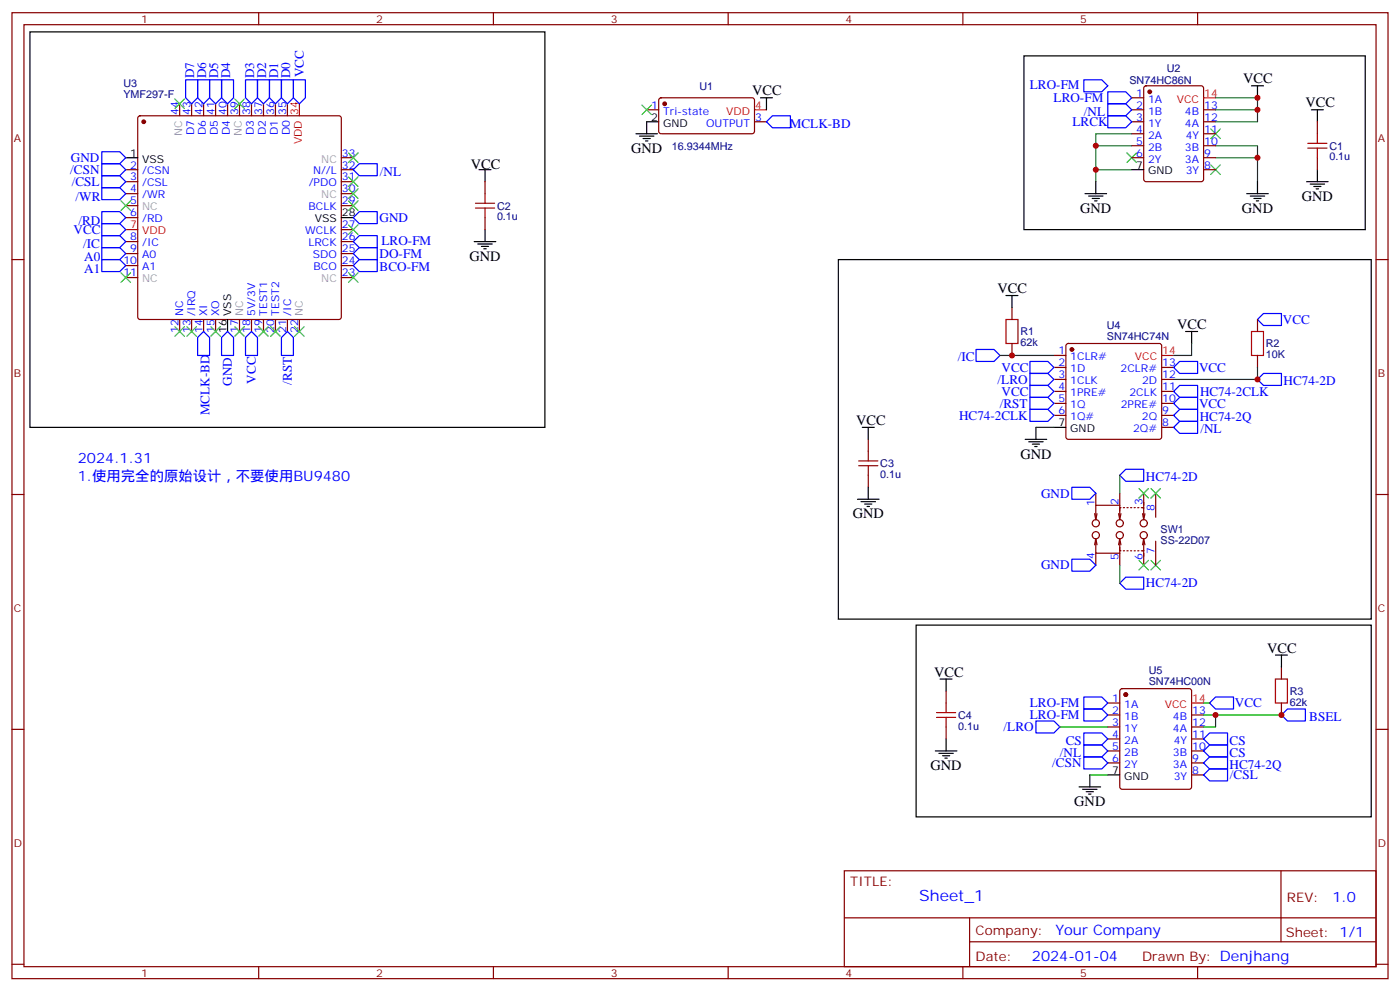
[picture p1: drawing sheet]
<svg xmlns="http://www.w3.org/2000/svg" width="412mm" height="292mm" viewBox="0 0 412 292" stroke-linecap="round" stroke-linejoin="round" font-family="sans-serif">
<g fill="none" stroke="#870000" stroke-width=".35">
<path d="M3.5 3.7h405.4v284.4h-405.4zM7.1 7.3h398.2v277.3h-398.2zM76.2 3.7v3.6M145.3 3.7v3.6M214.5 3.7v3.6M283.6 3.7v3.6M352.8 3.7v3.6M40.8 34.3l.5-.2h58.5l.5 .2 .2 .5v58.5l-.2 .5-.5 .3h-58.5l-.5-.3-.2-.5v-58.5zM52.9 30.6v3.5M56.4 30.6v3.5M60 30.6v3.5M63.5 30.6v3.5"/>
<path d="M67 30.6v3.5M70.6 30.6v3.5M74.1 30.6v3.5M77.6 30.6v3.5M81.1 30.6v3.5M84.7 30.6v3.5M190.5 32.3h3.5M194.3 29l.4-.2h27.1l.4 .7v9.4l-.7 .5-27-.1-.5-.6v-9.2zM222.2 35.8h3.6M333.4 35.8h3.5M333.4 32.3h3.5M333.4 28.8h3.5"/>
<path d="M333.4 39.4h3.5M337.1 25.5l.5-.2h16.2l.7 .4v27.1l-.4 .6-16.5 .1-.6-.5-.1-27zM354.5 35.8h3.6M354.5 32.3h3.6M354.5 39.4h3.6M388.1 35.8v3.6M37 50h3.6M37 53.5h3.6M37 57h3.6M100.5 50h3.6M100.5 53.5h3.6M100.5 57h3.6"/>
<path d="M100.5 46.4h3.6M142.9 53.5v3.5M333.4 46.4h3.5M333.4 42.9h3.5M354.5 50h3.6M354.5 46.4h3.6M354.5 42.9h3.6M388.1 46.4v3.6M3.5 76.4h3.6M37 60.5h3.6M37 64.1h3.6M37 71.1h3.6"/>
<path d="M37 74.6h3.6M37 78.2h3.6M100.5 60.5h3.6M100.5 71.1h3.6M100.5 74.6h3.6M100.5 78.2h3.6M100.5 67.6h3.6M142.9 64.1v3.5M405.3 76.4h3.6M37 81.7h3.6M52.9 94.1v3.5M56.4 94.1v3.5"/>
<path d="M60 94.1v3.5M63.5 94.1v3.5M70.6 94.1v3.5M74.1 94.1v3.5M77.6 94.1v3.5M81.1 94.1v3.5M84.7 94.1v3.5M88.2 94.1v3.5M100.5 81.7h3.6M298.1 90.5v3.6M370.4 94.1v3.5M298.1 101.1v3.5"/>
<path d="M310.4 104.6h3.6M310.4 108.2h3.6M310.4 111.7h3.6M310.4 115.2h3.6M310.4 118.7h3.6M314.2 101.3l.5-.2h26.8l.5 .2 .2 .5v26.8l-.2 .5-.5 .2h-26.8l-.5-.2-.2-.5v-26.8zM342.2 108.2h3.5M342.2 111.7h3.5M342.2 115.2h3.5M342.2 118.7h3.5M370.4 104.6v3.6M255.8 129.3v3.6"/>
<path d="M255.8 139.9v3.5M310.4 122.3h3.6M342.2 122.3h3.5M342.2 125.8h3.5M3.5 145.6h3.6M322.4 151.2l.4 1.8M322.8 158.6v4.2h7M322.8 145.2v3.5M322.8 158.6l.3 1.8M322.8 158.6l-.4 1.8M323.1 151.2l-.3 1.8M329.5 151.2l.3 1.8 .4-1.8"/>
<path d="M329.8 148.7h-7v4.3M329.8 159.3v2.8h.4M329.8 145.2v5.3M330.2 149.4h-.4v2.9M330.9 149.4h.4M332 149.4h.3M333 149.4h.4M334.1 149.4h.3M335.1 149.4h.4M336.2 149.4h.7v2.9M336.5 151.2l.4 1.8 .4-1.8M336.9 159.3v2.8h-.7"/>
<path d="M336.9 145.2v4.4M340.4 145.2v7.1M340.4 159.3v7.1M405.3 145.6h3.6M322.8 162.8v3.6M329.5 160.4l.3-1.8 .4 1.8M329.8 161.1v5.3M330.9 162.1h.4M332 162.1h.3M333 162.1h.4M334.1 162.1h.3M335.1 162.1h.4"/>
<path d="M336.5 160.4l.4-1.8 .4 1.8M336.9 162v4.4M377.5 196.4v3.5M3.5 214.7h3.6M278.7 203.4v3.5M278.7 214v3.5M326.3 206.9h3.5M326.3 210.5h3.5M326.3 214h3.5M326.3 217.5h3.5M330.1 202.9l.5-.2h19.7l.5 .2 .2 .5v28.2l-.2 .5-.5 .2h-19.7l-.5-.2-.3-.5v-28.2zM351 210.5h3.5"/>
<path d="M351 214h3.5M351 217.5h3.5M377.5 206.9v3.6M405.3 214.7h3.6M326.3 221.1h3.5M326.3 224.6h3.5M351 221.1h3.5M351 224.6h3.5M351 228.1h3.5M248.7 256.3h156.6v28.3h-156.6zM377.3 256.4v20.8M248.7 270.2h156.5"/>
<path d="M285.6 277.2h119.6M285.6 270.2v14.1M3.5 283.8h3.6M76.2 284.6v3.5M145.3 284.6v3.5M214.5 284.6v3.5M283.6 284.6v3.5M352.8 284.6v3.5M405.3 283.8h3.6"/>
<circle cx="322.8" cy="157.6" r="1.06"/>
<circle cx="322.8" cy="154" r="1.06"/>
<circle cx="329.8" cy="157.6" r="1.06"/>
<circle cx="329.8" cy="154" r="1.06"/>
<circle cx="336.9" cy="154" r="1.06"/>
<circle cx="336.9" cy="157.6" r="1.06"/>
</g>
<g fill="#870000" stroke="#870000" stroke-width=".35">
<circle cx="42.3" cy="35.8" r=".53"/>
<circle cx="315.7" cy="102.9" r=".53"/>
<circle cx="331.6" cy="204.5" r=".53"/>
<circle cx="195.8" cy="30.6" r=".53"/>
<circle cx="338.7" cy="27" r=".53"/>
</g>
<g fill="none" stroke="#000" stroke-width=".35">
<path d="M8.8 9.4h151.7v116.4h-151.7zM301.6 16.4h100.6v51.2h-100.6zM187.3 39.4h6.4M194 35.8h-3.5v3.6M224 28.8h3.5M225.8 28.8v3.5M368.7 25.3h3.5M370.4 25.3v3.5M386.3 32.3h3.5M388.1 32.3v3.5M37 46.4h3.6M141.1 50h3.5"/>
<path d="M142.9 50v3.5M188.4 40.1h4.2M189.4 40.8h2.2M190.1 41.5h.8M319.6 57h6.4M320.7 57.7h4.2M321.7 58.4h2.1M322.4 59.1h.7M322.8 53.5v3.5M333.4 50h3.5M367.2 57h6.4M368.3 57.7h4.2"/>
<path d="M369.4 58.4h2.1M370.1 59.1h.7M370.4 53.5v3.5M384.9 53.5h6.3M385.9 54.2h4.3M387 54.9h2.1M387.7 55.6h.7M388.1 50v3.5M100.5 64.1h3.6M139.7 71.1h6.3M140.8 71.8h4.2M141.8 72.5h2.1"/>
<path d="M142.5 73.2h.7M142.9 67.6v3.5M246.9 76.4h157v105.8h-157zM67 94.1v3.5M296.3 87h3.6M298.1 87v3.5M349.2 97.6h3.6M351 97.6v3.5M254 125.8h3.5M255.8 125.8v3.5M302 129.3h6.3M303 130h4.3"/>
<path d="M304.1 130.7h2.1M304.8 131.4h.7M305.2 125.8v3.5M310.4 125.8h3.6M252.6 147h6.3M253.6 147.7h4.3M254.7 148.4h2.1M255.4 149.1h.7M255.8 143.4v3.6M269.9 184h134v56.5h-134zM276.9 199.9h3.6M278.7 199.9v3.5"/>
<path d="M375.7 192.8h3.5M377.5 192.8v3.6M278.7 217.5v3.6M275.5 221.1h6.4M276.6 221.8h4.2M277.6 222.5h2.2M278.3 223.2h.7M317.9 231.6h6.3M318.9 232.3h4.2M320 233h2.1M320.7 233.8h.7M321 228.1v3.5"/>
<path d="M326.3 228.1h3.5"/>
</g>
<path d="M88.2 30.6v3.5M222.2 32.3h3.6M354.5 28.8h3.6M37 67.6h3.6M342.2 104.6h3.5M351 206.9h3.5" fill="none" stroke="#f00" stroke-width=".35"/>
<g fill="none" stroke="#00f" stroke-width=".35">
<path d="M54.7 23.5h3.5v5.3l-1.8 1.8-1.7-1.8zM58.2 23.5h3.5v5.3l-1.7 1.8-1.8-1.8zM61.7 23.5h3.6v5.3l-1.8 1.8-1.8-1.8zM65.3 23.5h3.5v5.3l-1.8 1.8-1.7-1.8zM72.3 23.5h3.5v5.3l-1.7 1.8-1.8-1.8zM75.8 23.5h3.6v5.3l-1.8 1.8-1.8-1.8zM79.4 23.5h3.5v5.3l-1.8 1.8-1.7-1.8zM82.9 23.5h3.5v5.3l-1.7 1.8-1.8-1.8zM86.4 23.5h3.6v5.3l-1.8 1.8-1.8-1.8zM227.5 34.1h5.3v3.5h-5.3l-1.7-1.8zM326.3 27h5.3l1.8 1.8-1.8 1.8h-5.3zM326.3 30.6h5.3l1.8 1.7-1.8 1.8h-5.3z"/>
<path d="M326.3 34.1h5.3l1.8 1.7-1.8 1.8h-5.3zM30 44.7h5.3l1.7 1.7-1.7 1.8h-5.3zM30 48.2h5.3l1.7 1.8-1.7 1.7h-5.3zM30 51.7h5.3l1.7 1.8-1.7 1.7h-5.3zM30 55.2h5.3l1.7 1.8-1.7 1.8h-5.3zM105.8 48.2h5.3v3.5h-5.3l-1.7-1.7zM30 62.3h5.3l1.7 1.8-1.7 1.7h-5.3zM30 65.8h5.3l1.7 1.8-1.7 1.8h-5.3zM30 69.4h5.3l1.7 1.7-1.7 1.8h-5.3zM30 72.9h5.3l1.7 1.7-1.7 1.8h-5.3zM30 76.4h5.3l1.7 1.8-1.7 1.7h-5.3zM104.1 74.6l1.7-1.7h5.3v3.5h-5.3z"/>
<path d="M104.1 71.1l1.7-1.7h5.3v3.5h-5.3zM104.1 64.1l1.7-1.8h5.3v3.5h-5.3zM105.8 76.4h5.3v3.5h-5.3l-1.7-1.7zM60 97.6l1.7 1.7v5.3h-3.5v-5.3zM67 97.6l1.8 1.7v5.3h-3.5v-5.3zM72.3 99.3l1.8-1.7 1.7 1.7v5.3h-3.5zM84.7 97.6l1.7 1.7v5.3h-3.5v-5.3zM370.4 94.1l1.8-1.8h5.3v3.5h-5.3zM287.5 102.9h5.3l1.8 1.7-1.8 1.8h-5.3zM303.4 106.4h5.3l1.7 1.8-1.7 1.7h-5.3zM303.4 113.5h5.3l1.7 1.7-1.7 1.8h-5.3zM303.4 109.9h5.3l1.7 1.8-1.7 1.8h-5.3z"/>
<path d="M303.4 117h5.3l1.7 1.7-1.7 1.8h-5.3zM345.7 115.2l1.8-1.7h5.3v3.5h-5.3zM345.7 118.7l1.8-1.7h5.3v3.5h-5.3zM345.7 108.2l1.8-1.8h5.3v3.5h-5.3zM372.2 109.9h5.3v3.6h-5.3l-1.8-1.8zM303.4 120.5h5.3l1.7 1.8-1.7 1.7h-5.3zM329.8 139.9l1.8-1.8h5.3v3.6h-5.3zM345.7 122.3l1.8-1.8h5.3v3.5h-5.3zM347.5 124h5.3v3.6h-5.3l-1.8-1.8zM315.7 143.4h5.3l1.8 1.8-1.8 1.8h-5.3zM315.7 164.6h5.3l1.8 1.8-1.8 1.7h-5.3zM329.8 171.7l1.8-1.8h5.3v3.5h-5.3z"/>
<path d="M305.2 212.2h5.2l1.8 1.8-1.8 1.8h-5.2zM319.3 205.2h5.3l1.7 1.7-1.7 1.8h-5.3zM319.3 208.7h5.3l1.7 1.8-1.7 1.7h-5.3zM319.3 215.8h5.3l1.7 1.7-1.7 1.8h-5.3zM319.3 219.3h5.3l1.7 1.8-1.7 1.7h-5.3zM356.3 206.9l1.8-1.7h5.3v3.5h-5.3zM356.3 215.8h5.3v3.5h-5.3l-1.8-1.8zM379.2 208.7h5.3v3.5h-5.3l-1.7-1.7zM319.3 222.8h5.3l1.7 1.8-1.7 1.7h-5.3zM354.5 221.1l1.8-1.8h5.3v3.5h-5.3zM356.3 226.3h5.3v3.6h-5.3l-1.8-1.8zM356.3 222.8h5.3v3.5h-5.3l-1.8-1.7z"/>
</g>
<g fill="none" stroke="#3c3" stroke-width=".35">
<path d="M51.5 29.1l2.8 2.9M54.3 29.1l-2.8 2.9M69.1 29.1l2.9 2.9M72 29.1l-2.9 2.9M189.1 30.9l2.8 2.8M191.9 30.9l-2.8 2.8M356.7 38l2.8 2.8M359.5 38l-2.8 2.8M35.6 59.1l2.9 2.8M38.5 59.1l-2.9 2.8M102.7 55.6l2.8 2.8M102.7 45l2.8 2.8"/>
<path d="M102.7 59.1l2.8 2.8M102.7 52.1l2.8 2.8M105.5 45l-2.8 2.8M105.5 55.6l-2.8 2.8M105.5 59.1l-2.8 2.8M105.5 52.1l-2.8 2.8M332 45l2.8 2.8M334.8 45l-2.8 2.8M356.7 48.5l2.8 2.9M359.5 48.5l-2.8 2.9M102.7 66.2l2.8 2.8M105.5 66.2l-2.8 2.8"/>
<path d="M35.6 80.3l2.9 2.8M38.5 80.3l-2.9 2.8M51.5 96.2l2.8 2.8M54.3 96.2l-2.8 2.8M55 96.2l2.9 2.8M57.9 96.2l-2.9 2.8M62.1 96.2l2.8 2.8M64.9 96.2l-2.8 2.8M69.1 96.2l2.9 2.8M72 96.2l-2.9 2.8M76.2 96.2l2.8 2.8M79 96.2l-2.8 2.8"/>
<path d="M79.7 96.2l2.8 2.8M82.5 96.2l-2.8 2.8M86.8 96.2l2.8 2.8M89.6 96.2l-2.8 2.8M102.7 80.3l2.8 2.8M105.5 80.3l-2.8 2.8M335.5 143.8l2.8 2.8M338.3 143.8l-2.8 2.8M339 143.8l2.8 2.8M341.8 143.8l-2.8 2.8M335.5 165l2.8 2.8M338.3 165l-2.8 2.8"/>
<path d="M339 165l2.8 2.8M341.8 165l-2.8 2.8"/>
</g>
<g fill="none" stroke="#a10000" stroke-width=".35">
<path d="M388.1 39.4v2.8M140.1 59.8h5.6M142.9 57v2.8M385.2 43.6h5.7M385.2 42.2h5.7M388.1 43.6v2.8M140.1 61.2h5.6M142.9 61.2v2.9M296.3 94.1h3.6v7h-3.6zM368.7 97.6h3.5v7h-3.5zM252.9 137.1h5.7M252.9 135.7h5.7"/>
<path d="M255.8 132.9v2.8M255.8 137.1v2.8M375.7 199.9h3.5v7h-3.5zM275.9 211.2h5.6M275.9 209.8h5.6M278.7 206.9v2.9M278.7 211.2v2.8"/>
</g>
<g fill="none" stroke="#008700" stroke-width=".35">
<path d="M333.4 39.4h-10.6v14.1M358.1 28.8h12.3v3.5h-12.3M370.4 32.3v3.5h-12.3M322.8 50h10.6M322.8 42.9h10.6M358.1 42.9h12.3v10.6M358.1 46.4h12.3M294.6 104.6h15.8M351 101.1v3.5h-5.3M370.4 108.2v3.5h-24.7M305.2 125.8h5.2M329.8 139.9v5.3"/>
<path d="M329.8 166.4v5.3M312.2 214h14.1M354.5 206.9h1.8M354.5 210.5h23M358.1 210.5v3.5h-3.6M321 228.1h5.3"/>
</g>
<g fill="#c00">
<circle cx="298.1" cy="104.6" r=".88"/>
<circle cx="358.1" cy="210.5" r=".88"/>
<circle cx="377.5" cy="210.5" r=".88"/>
<circle cx="370.4" cy="111.7" r=".88"/>
<circle cx="322.8" cy="50" r=".88"/>
<circle cx="322.8" cy="42.9" r=".88"/>
<circle cx="370.4" cy="28.8" r=".88"/>
<circle cx="370.4" cy="32.3" r=".88"/>
<circle cx="370.4" cy="46.4" r=".88"/>
</g>
<path d="M319.3 23.5h5.3l1.7 1.8-1.7 1.7h-5.3z" fill="none" stroke="#00f" stroke-width=".35"/>
<text font-size="4.6" fill="#00f" x="270.8" y="265.4">Sheet_1</text>
<g font-size="4.2">
<text x="221.5" y="28.1">VCC</text>
<text x="366.2" y="24.6">VCC</text>
<text x="384.5" y="31.6">VCC</text>
<text x="185.9" y="45">GND</text>
<text x="138.7" y="49.6">VCC</text>
<text x="383.5" y="59.1">GND</text>
<text x="318.2" y="62.7">GND</text>
<text x="365.8" y="62.7">GND</text>
<text x="138.3" y="76.8">GND</text>
<text x="293.9" y="86.3">VCC</text>
<text x="346.8" y="96.9">VCC</text>
<text x="252.2" y="125.1">VCC</text>
<text x="300.6" y="135">GND</text>
<text x="251.2" y="152.6">GND</text>
<text x="373.2" y="192.1">VCC</text>
<text x="275.2" y="199.2">VCC</text>
<text x="274.1" y="226.7">GND</text>
<text x="316.4" y="237.3">GND</text>
</g>
<g font-size="4.2" fill="#00f">
<text x="22.9" y="136.4">2024.1.31</text>
<text x="22.9" y="141.7">1.使用完全的原始设计，不要使用BU9480</text>
<text x="392.5" y="265.6">1.0</text>
<text x="310.9" y="275.2">Your Company</text>
<text x="304" y="283">2024-01-04</text>
</g>
<g font-size="3.9" fill="#00f">
<text x="57.2" y="23" transform="rotate(-90 57.2 23)">D7</text>
<text x="60.7" y="23" transform="rotate(-90 60.7 23)">D6</text>
<text x="64.3" y="23" transform="rotate(-90 64.3 23)">D5</text>
<text x="67.8" y="23" transform="rotate(-90 67.8 23)">D4</text>
<text x="74.8" y="23" transform="rotate(-90 74.8 23)">D3</text>
<text x="78.4" y="23" transform="rotate(-90 78.4 23)">D2</text>
<text x="81.9" y="23" transform="rotate(-90 81.9 23)">D1</text>
<text x="85.4" y="23" transform="rotate(-90 85.4 23)">D0</text>
<text x="89.5" y="22.8" transform="rotate(-90 89.5 22.8)">VCC</text>
<text x="303.4" y="26.3">LRO-FM</text>
<text x="310.4" y="30.1">LRO-FM</text>
<text x="319.3" y="34.1">/NL</text>
<text x="232.7" y="37.6">MCLK-BD</text>
<text x="316" y="37.1">LRCK</text>
<text x="20.9" y="47.7">GND</text>
<text x="20.7" y="51.2">/CSN</text>
<text x="111.9" y="51.7">/NL</text>
<text x="21.1" y="54.7">/CSL</text>
<text x="22.3" y="59.1">/WR</text>
<text x="111.8" y="65.3">GND</text>
<text x="21.7" y="68.9">VCC</text>
<text x="23.1" y="66.2">/RD</text>
<text x="24.5" y="72.9">/IC</text>
<text x="24.8" y="76.8">A0</text>
<text x="111.8" y="75.9">DO-FM</text>
<text x="112.4" y="72.2">LRO-FM</text>
<text x="24.8" y="80.3">A1</text>
<text x="111.8" y="79.7">BCO-FM</text>
<text x="377.9" y="95.3">VCC</text>
<text x="282.2" y="106.4">/IC</text>
<text x="68.3" y="113.5" transform="rotate(-90 68.3 113.5)">GND</text>
<text x="75.4" y="113" transform="rotate(-90 75.4 113)">VCC</text>
<text x="85.9" y="113.3" transform="rotate(-90 85.9 113.3)">/RST</text>
<text x="293.9" y="113">/LRO</text>
<text x="295.1" y="109.4">VCC</text>
<text x="353.2" y="109.4">VCC</text>
<text x="378.1" y="113.5">HC74-2D</text>
<text x="294.5" y="120">/RST</text>
<text x="295.1" y="116.5">VCC</text>
<text x="353.5" y="116.5">HC74-2CLK</text>
<text x="61.7" y="122.3" transform="rotate(-90 61.7 122.3)">MCLK-BD</text>
<text x="282.5" y="123.5">HC74-2CLK</text>
<text x="353.2" y="120">VCC</text>
<text x="353.4" y="124">HC74-2Q</text>
<text x="353.6" y="127.6">/NL</text>
<text x="337.5" y="141.7">HC74-2D</text>
<text x="306.6" y="146.5">GND</text>
<text x="306.6" y="167.6">GND</text>
<text x="337.5" y="172.7">HC74-2D</text>
<text x="303.4" y="208">LRO-FM</text>
<text x="363.8" y="208.2">VCC</text>
<text x="295.6" y="215.3">/LRO</text>
<text x="303.4" y="211.5">LRO-FM</text>
<text x="385.7" y="212.2">BSEL</text>
<text x="314" y="219.3">CS</text>
<text x="362.2" y="219.3">CS</text>
<text x="310" y="225.8">/CSN</text>
<text x="312.2" y="222.8">/NL</text>
<text x="362.2" y="222.8">CS</text>
<text x="362.2" y="226.3">HC74-2Q</text>
<text x="362.3" y="229.4">/CSL</text>
</g>
<g font-size="3.9" fill="#800">
<text x="250.5" y="260.9">TITLE:</text>
<text x="379.1" y="265.6">REV:</text>
<text x="287.4" y="275.1">Company:</text>
<text x="378.7" y="275.7">Sheet: 1/1</text>
<text x="287.4" y="282.8">Date:</text>
<text x="336.4" y="282.9">Drawn By: Denjhang</text>
</g>
<g font-size="3.2" fill="#800">
<text x="41.6" y="6.7">1</text>
<text x="110.8" y="6.7">2</text>
<text x="179.9" y="6.7">3</text>
<text x="249.1" y="6.7">4</text>
<text x="318.2" y="6.7">5</text>
<text x="4.1" y="41.8">A</text>
<text x="405.9" y="41.8">A</text>
<text x="4.1" y="111">B</text>
<text x="405.9" y="111">B</text>
<text x="4.1" y="180.1">C</text>
<text x="405.9" y="180.1">C</text>
<text x="4.1" y="249.3">D</text>
<text x="405.9" y="249.3">D</text>
<text x="41.6" y="287.5">1</text>
<text x="110.8" y="287.5">2</text>
<text x="179.9" y="287.5">3</text>
<text x="249.1" y="287.5">4</text>
<text x="318.2" y="287.5">5</text>
</g>
<g font-size="3.2" fill="#000080">
<text x="343.7" y="21.1">U2</text>
<text x="36.3" y="28.8">YMF297-F</text>
<text x="36.3" y="25.6">U3</text>
<text x="206" y="26.4">U1</text>
<text x="332.7" y="24.6">SN74HC86N</text>
<text x="197.9" y="44">16.9344MHz</text>
<text x="391.6" y="47.2">0.1u</text>
<text x="391.6" y="44.1">C1</text>
<text x="146.4" y="64.9">0.1u</text>
<text x="146.4" y="61.7">C2</text>
<text x="300.6" y="101.9">62k</text>
<text x="300.6" y="98.7">R1</text>
<text x="326" y="100">SN74HC74N</text>
<text x="326" y="96.9">U4</text>
<text x="372.9" y="105.5">10K</text>
<text x="372.9" y="102.3">R2</text>
<text x="259.3" y="137.6">C3</text>
<text x="259.3" y="140.7">0.1u</text>
<text x="341.8" y="160.1">SS-22D07</text>
<text x="341.8" y="156.9">SW1</text>
<text x="338.4" y="201.6">SN74HC00N</text>
<text x="338.4" y="198.5">U5</text>
<text x="379.9" y="207.8">62k</text>
<text x="379.9" y="204.6">R3</text>
<text x="282.2" y="214.8">0.1u</text>
<text x="282.2" y="211.6">C4</text>
</g>
<g font-size="3.2" fill="#00f">
<text x="334.7" y="28.4">1</text>
<text x="52.6" y="33.9" transform="rotate(-90 52.6 33.9)">44</text>
<text x="56.1" y="33.9" transform="rotate(-90 56.1 33.9)">43</text>
<text x="59.6" y="33.9" transform="rotate(-90 59.6 33.9)">42</text>
<text x="63.1" y="33.9" transform="rotate(-90 63.1 33.9)">41</text>
<text x="66.7" y="33.9" transform="rotate(-90 66.7 33.9)">40</text>
<text x="70.2" y="33.9" transform="rotate(-90 70.2 33.9)">39</text>
<text x="73.7" y="33.9" transform="rotate(-90 73.7 33.9)">38</text>
<text x="77.3" y="33.9" transform="rotate(-90 77.3 33.9)">37</text>
<text x="80.8" y="33.9" transform="rotate(-90 80.8 33.9)">36</text>
<text x="84.3" y="33.9" transform="rotate(-90 84.3 33.9)">35</text>
<text x="191.8" y="32">1</text>
<text x="195.3" y="33.7">Tri-state</text>
<text x="222.4" y="35.5">3</text>
<text x="334.7" y="32">2</text>
<text x="334.7" y="35.5">3</text>
<text x="338.2" y="30.2">1A</text>
<text x="338.2" y="33.7">1B</text>
<text x="349" y="33.7">4B</text>
<text x="354.7" y="35.5">12</text>
<text x="354.7" y="32">13</text>
<text x="57.1" y="39.8" transform="rotate(-90 57.1 39.8)">D7</text>
<text x="60.7" y="39.8" transform="rotate(-90 60.7 39.8)">D6</text>
<text x="64.2" y="39.8" transform="rotate(-90 64.2 39.8)">D5</text>
<text x="67.7" y="39.8" transform="rotate(-90 67.7 39.8)">D4</text>
<text x="74.8" y="39.8" transform="rotate(-90 74.8 39.8)">D3</text>
<text x="78.3" y="39.8" transform="rotate(-90 78.3 39.8)">D2</text>
<text x="81.8" y="39.8" transform="rotate(-90 81.8 39.8)">D1</text>
<text x="85.4" y="39.8" transform="rotate(-90 85.4 39.8)">D0</text>
<text x="208" y="37.3">OUTPUT</text>
<text x="334.7" y="39">4</text>
<text x="338.2" y="37.3">1Y</text>
<text x="338.2" y="40.8">2A</text>
<text x="349.1" y="37.3">4A</text>
<text x="349.3" y="40.8">4Y</text>
<text x="354.7" y="39">11</text>
<text x="100.7" y="46.1">33</text>
<text x="334.7" y="42.5">5</text>
<text x="334.7" y="46.1">6</text>
<text x="338.2" y="44.3">2B</text>
<text x="338.2" y="47.8">2Y</text>
<text x="349" y="44.3">3B</text>
<text x="349.1" y="47.8">3A</text>
<text x="354.7" y="46.1">9</text>
<text x="354.7" y="42.5">10</text>
<text x="38.4" y="49.6">2</text>
<text x="38.4" y="53.1">3</text>
<text x="41.9" y="51.4">/CSN</text>
<text x="92.2" y="51.4">N//L</text>
<text x="100.7" y="53.1">31</text>
<text x="100.7" y="49.6">32</text>
<text x="349.3" y="51.4">3Y</text>
<text x="354.7" y="49.6">8</text>
<text x="38.4" y="56.7">4</text>
<text x="41.9" y="54.9">/CSL</text>
<text x="41.9" y="58.4">/WR</text>
<text x="90.9" y="54.9">/PDO</text>
<text x="100.7" y="56.7">30</text>
<text x="38.4" y="60.2">5</text>
<text x="38.4" y="63.7">6</text>
<text x="41.9" y="65.5">/RD</text>
<text x="90.9" y="61.9">BCLK</text>
<text x="100.7" y="60.2">29</text>
<text x="38.4" y="70.8">8</text>
<text x="89.9" y="69">WCLK</text>
<text x="100.7" y="70.8">26</text>
<text x="100.7" y="67.2">27</text>
<text x="36.4" y="77.8">10</text>
<text x="38.4" y="74.3">9</text>
<text x="41.9" y="72.5">/IC</text>
<text x="41.9" y="76.1">A0</text>
<text x="90.9" y="72.5">LRCK</text>
<text x="92.1" y="76.1">SDO</text>
<text x="100.7" y="77.8">24</text>
<text x="100.7" y="74.3">25</text>
<text x="36.4" y="81.4">11</text>
<text x="41.9" y="79.6">A1</text>
<text x="92.3" y="79.6">BCO</text>
<text x="100.7" y="81.4">23</text>
<text x="54" y="93" transform="rotate(-90 54 93)">NC</text>
<text x="57.5" y="93" transform="rotate(-90 57.5 93)">/IRQ</text>
<text x="61" y="93" transform="rotate(-90 61 93)">XI</text>
<text x="64.6" y="93" transform="rotate(-90 64.6 93)">XO</text>
<text x="75.1" y="93" transform="rotate(-90 75.1 93)">5V/3V</text>
<text x="78.7" y="93" transform="rotate(-90 78.7 93)">TEST1</text>
<text x="82.2" y="93" transform="rotate(-90 82.2 93)">TEST2</text>
<text x="85.7" y="93" transform="rotate(-90 85.7 93)">/IC</text>
<text x="52.6" y="97.9" transform="rotate(-90 52.6 97.9)">12</text>
<text x="56.1" y="97.9" transform="rotate(-90 56.1 97.9)">13</text>
<text x="59.6" y="97.9" transform="rotate(-90 59.6 97.9)">14</text>
<text x="63.1" y="97.9" transform="rotate(-90 63.1 97.9)">15</text>
<text x="70.2" y="97.9" transform="rotate(-90 70.2 97.9)">17</text>
<text x="73.7" y="97.9" transform="rotate(-90 73.7 97.9)">18</text>
<text x="77.3" y="97.9" transform="rotate(-90 77.3 97.9)">19</text>
<text x="80.8" y="97.9" transform="rotate(-90 80.8 97.9)">20</text>
<text x="84.3" y="97.9" transform="rotate(-90 84.3 97.9)">21</text>
<text x="87.8" y="97.9" transform="rotate(-90 87.8 97.9)">22</text>
<text x="311.8" y="104.3">1</text>
<text x="311.8" y="107.8">2</text>
<text x="315.3" y="106">1CLR#</text>
<text x="342.4" y="107.8">13</text>
<text x="311.8" y="111.3">3</text>
<text x="315.3" y="109.6">1D</text>
<text x="315.3" y="113.1">1CLK</text>
<text x="330.1" y="109.6">2CLR#</text>
<text x="336.4" y="113.1">2D</text>
<text x="342.4" y="111.3">12</text>
<text x="311.8" y="114.9">4</text>
<text x="311.8" y="118.4">5</text>
<text x="315.3" y="116.6">1PRE#</text>
<text x="332.7" y="116.6">2CLK</text>
<text x="342.4" y="118.4">10</text>
<text x="342.4" y="114.9">11</text>
<text x="311.8" y="121.9">6</text>
<text x="315.3" y="120.2">1Q</text>
<text x="315.3" y="123.7">1Q#</text>
<text x="330.1" y="120.2">2PRE#</text>
<text x="336.4" y="123.7">2Q</text>
<text x="342.4" y="125.4">8</text>
<text x="342.4" y="121.9">9</text>
<text x="333.8" y="127.2">2Q#</text>
<text x="322.4" y="149.1" transform="rotate(-90 322.4 149.1)">1</text>
<text x="329.5" y="148.7" transform="rotate(-90 329.5 148.7)">2</text>
<text x="336.5" y="148.7" transform="rotate(-90 336.5 148.7)">3</text>
<text x="340.1" y="150.5" transform="rotate(-90 340.1 150.5)">8</text>
<text x="322.4" y="164.5" transform="rotate(-90 322.4 164.5)">4</text>
<text x="329.5" y="164.9" transform="rotate(-90 329.5 164.9)">5</text>
<text x="336.5" y="164.9" transform="rotate(-90 336.5 164.9)">6</text>
<text x="340.1" y="163.1" transform="rotate(-90 340.1 163.1)">7</text>
<text x="327.7" y="206.6">1</text>
<text x="331.2" y="208.4">1A</text>
<text x="327.7" y="210.1">2</text>
<text x="327.7" y="213.6">3</text>
<text x="331.2" y="211.9">1B</text>
<text x="331.2" y="215.4">1Y</text>
<text x="345.5" y="211.9">4B</text>
<text x="345.5" y="215.4">4A</text>
<text x="351.2" y="213.6">12</text>
<text x="351.2" y="210.1">13</text>
<text x="327.7" y="217.2">4</text>
<text x="327.7" y="220.7">5</text>
<text x="331.2" y="218.9">2A</text>
<text x="345.7" y="218.9">4Y</text>
<text x="351.2" y="220.7">10</text>
<text x="351.2" y="217.2">11</text>
<text x="327.7" y="224.2">6</text>
<text x="331.2" y="222.5">2B</text>
<text x="331.2" y="226">2Y</text>
<text x="345.5" y="222.5">3B</text>
<text x="345.5" y="226">3A</text>
<text x="351.2" y="227.8">8</text>
<text x="351.2" y="224.2">9</text>
<text x="345.7" y="229.5">3Y</text>
</g>
<g font-size="3.2" fill="#f00">
<text x="354.7" y="28.4">14</text>
<text x="87.8" y="33.9" transform="rotate(-90 87.8 33.9)">34</text>
<text x="213.9" y="33.7">VDD</text>
<text x="222.4" y="32">4</text>
<text x="346.6" y="30.2">VCC</text>
<text x="88.9" y="42.4" transform="rotate(-90 88.9 42.4)">VDD</text>
<text x="38.4" y="67.2">7</text>
<text x="41.9" y="69">VDD</text>
<text x="334.3" y="106">VCC</text>
<text x="342.4" y="104.3">14</text>
<text x="343.1" y="208.4">VCC</text>
<text x="351.2" y="206.6">14</text>
</g>
<g font-size="3.2">
<text x="191.8" y="35.5">2</text>
<text x="195.3" y="37.3">GND</text>
<text x="38.4" y="46.1">1</text>
<text x="41.9" y="47.8">VSS</text>
<text x="334.7" y="49.6">7</text>
<text x="338.2" y="51.4">GND</text>
<text x="92.7" y="65.5">VSS</text>
<text x="100.7" y="63.7">28</text>
<text x="68.1" y="93" transform="rotate(-90 68.1 93)">VSS</text>
<text x="66.7" y="97.9" transform="rotate(-90 66.7 97.9)">16</text>
<text x="311.8" y="125.4">7</text>
<text x="315.3" y="127.2">GND</text>
<text x="327.7" y="227.8">7</text>
<text x="331.2" y="229.5">GND</text>
</g>
<g font-size="3.2" fill="#999">
<text x="53.6" y="40" transform="rotate(-90 53.6 40)">NC</text>
<text x="71.3" y="40" transform="rotate(-90 71.3 40)">NC</text>
<text x="94.6" y="47.8">NC</text>
<text x="94.6" y="58.4">NC</text>
<text x="41.9" y="61.9">NC</text>
<text x="41.9" y="83.1">NC</text>
<text x="94.6" y="83.1">NC</text>
<text x="71.6" y="93" transform="rotate(-90 71.6 93)">NC</text>
<text x="89.3" y="93" transform="rotate(-90 89.3 93)">NC</text>
</g>
</svg>
